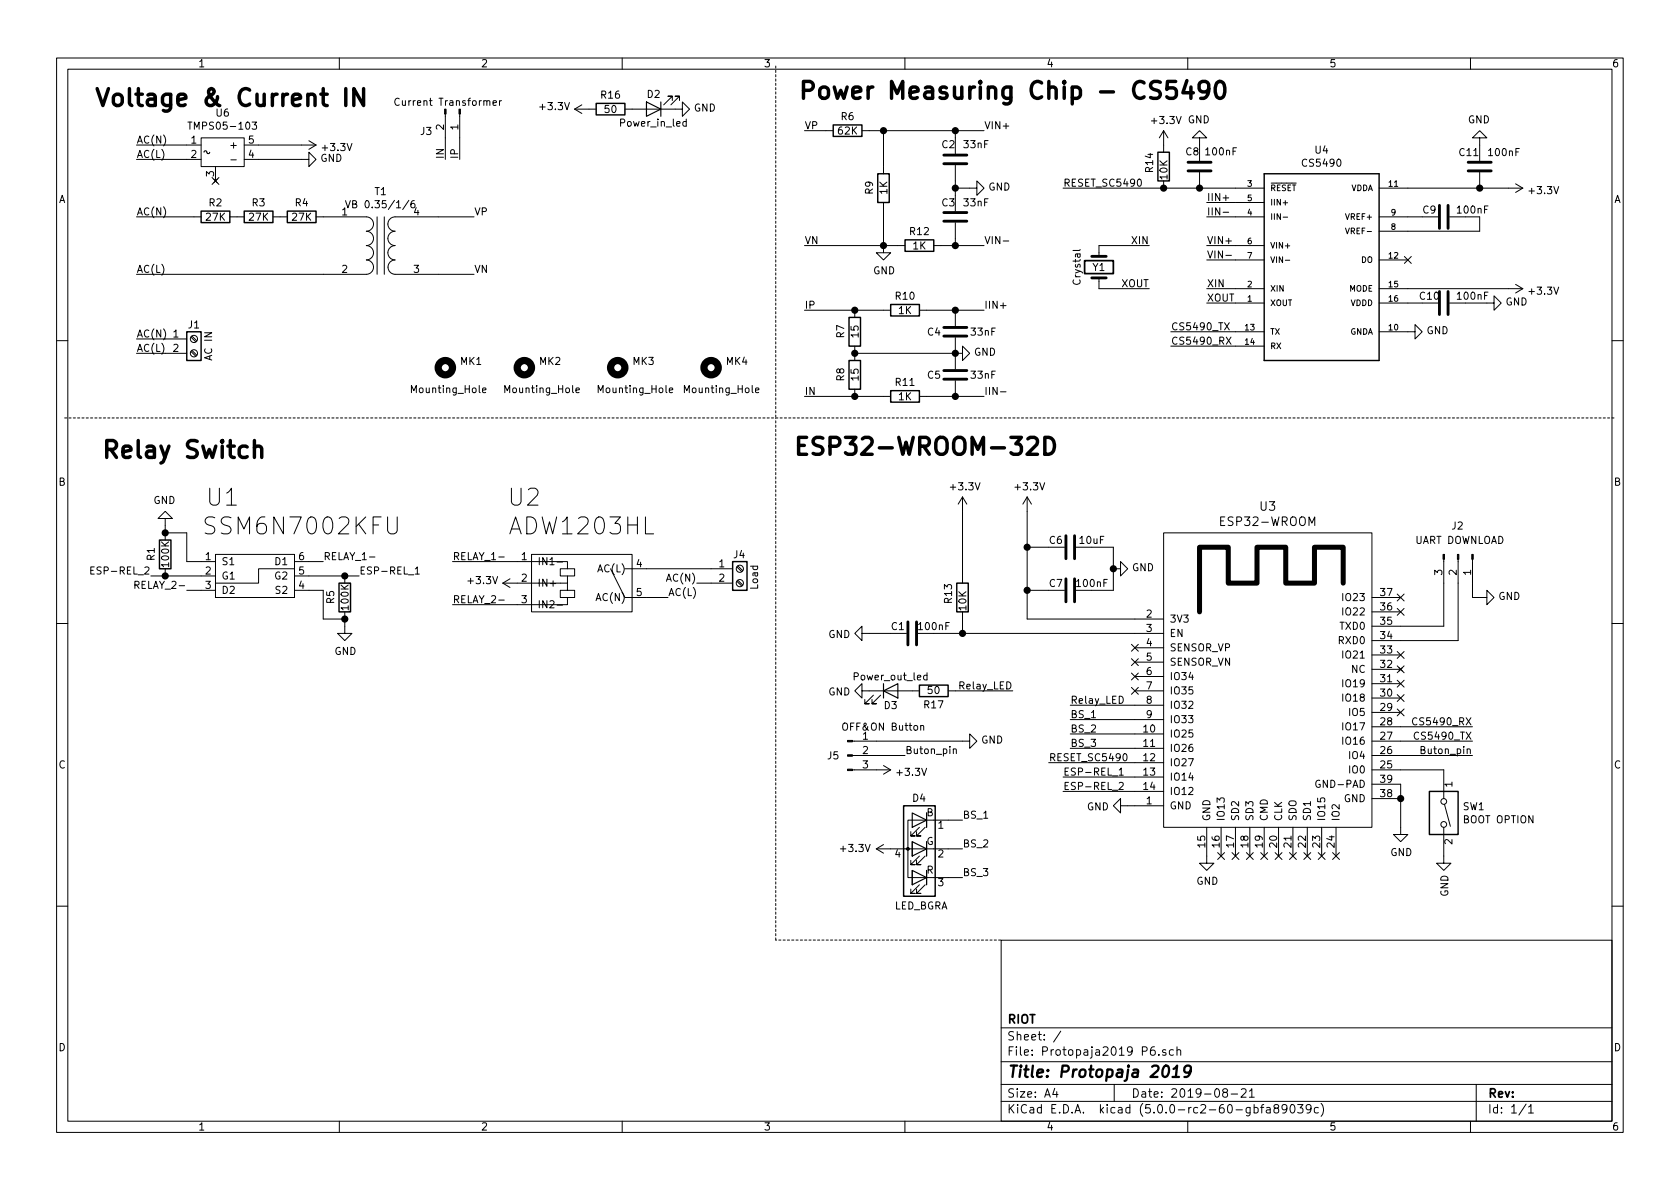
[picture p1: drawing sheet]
<svg xmlns="http://www.w3.org/2000/svg" width="297mm" height="210mm" viewBox="0 0 297 210" stroke-linecap="round" stroke-linejoin="round" font-family="sans-serif">
<g fill="none" stroke="#000" stroke-width=".18">
<path d="M10 10.3h277v189.9h-277zM12 12.2h273v186.1h-273zM60 10.3v1.9M70.6 17.5a.6 .6 0 0 0-.8 .4 .6 .6 0 0 0 .6 .7l.2-.1M87.2 18.2l.6-.1-.1-.2-.3-.1-.2 .2v.6h.5M88.3 17.8v.8M88.7 17.8l-.4 .2M101.6 19.3h3.8M101.6 19.3l1.3 .8M102.9 18.5l-1.3 .8M110 10.3v1.9M110.5 19.3h10.1v-1.3l1.3 1.3-1.3 1.3v-1.3"/>
<path d="M118.9 17.8v-.8h-.8h.8l-1.6 1.5M120.1 17.8v-.8h-.7h.7l-1.5 1.5M160 10.3v1.9M210 10.3v1.9M260 10.3v1.9M24.1 38.3h11.5M24.1 28.2h11.5M24.1 25.6h11.5M33.2 21.6h.7M35.6 24.4h7.6v5.1h-7.6zM36.1 26.9l.1-.2 .4 .1 .2 .4 .2-.1 .1-.2M37.5 31.4l1.2 1.2"/>
<path d="M38.1 29.5v2.5M38.7 31.4l-1.2 1.2M40.6 38.3h2.6M40.8 28.3h1M43.2 28.2h11.4v-1.3l1.3 1.3-1.3 1.3v-1.3M43.2 25.6h12.7M44.6 21.6h.8l-.4 .5 .3 .1v.6l-.5 .1-.2-.2M48.3 38.3h2.5M54.6 24.9l1.3 .7M55.9 38.3h8.9a1.27 1.27 0 0 1 1.2 1.3 1.27 1.27 0 0 1-1.2 1.3 1.27 1.27 0 0 1 1.2 1.3 1.27 1.27 0 0 1-1.2 1.2 1.27 1.27 0 0 1 1.2 1.3 1.27 1.27 0 0 1-1.2 1.3 1.27 1.27 0 0 1 1.2 1.2 1.27 1.27 0 0 1-1.2 1.3h-40.7M55.9 25.6l-1.3 .8M61.1 35.5l.4 1.2 .5-1.2"/>
<path d="M66.7 38.3v10.2M67.9 38.3v10.2M73.3 35.5h-.3a.79 .79 0 0 0-.1 1.2h.4l.1-.5-.3-.2h-.2l-.3 .2M78.7 20.2v8M81.3 20.2v8M83.8 38.3h-14a1.27 1.27 0 0 0-1.2 1.3 1.27 1.27 0 0 0 1.2 1.3 1.27 1.27 0 0 0-1.2 1.3 1.27 1.27 0 0 0 1.2 1.2 1.27 1.27 0 0 0-1.2 1.3 1.27 1.27 0 0 0 1.2 1.3 1.27 1.27 0 0 0-1.2 1.2 1.27 1.27 0 0 0 1.2 1.3h14M121.3 21.5h-.3l-.3 .2 .2 .6h.4M121.3 21.1v1.2M142.2 23.1h5.1M152.4 23.1h21.6M156.2 35.8v8.9h1.3l-1.3 1.3-1.3-1.3h1.3M156.2 23.1v7.6"/>
<path d="M168.9 33.3h3.8v-1.3l1.3 1.3-1.3 1.2v-1.2M168.9 23.1v4.1M168.9 29.2v8.1M168.9 39.4v4M188 33.3h35.5M201.2 31.8l.2-.1a.69 .69 0 0 1 .4 .6 .69 .69 0 0 1-.4 .6l-.3-.2v-.2zM205.7 23.1v3.8M205.7 32v1.3M205.7 23.1l-.7 1.3M205.7 23.1l.8 1.3M212.1 24.4h1.3l-1.3-1.3-1.3 1.3h1.3v4M212.1 30.5v2.8"/>
<path d="M213.4 38.3h10.1M213.4 35.8h10.1M216.3 35h.9M216.3 37.5h.9M226.9 38.4h.8M226.9 35.9h.8M243.8 33.3h25.4M243.8 38.3h7.7M256.3 38.3h2.8M261.6 24.4h1.3l-1.3-1.3-1.3 1.3h1.3v4M261.6 30.5v2.8M261.6 38.3v2.6h-17.8"/>
<path d="M268 32.5l1.2 .8M269.2 33.3l-1.2 .7M24.1 59.9h8.9M33.8 59.6l.8 .8M33.9 59.4l.9 .9M142.2 43.4h17.8M142.2 54.9h15.3M151.1 54.9v1.2M162.6 54.9h11.4M165.1 43.4h8.9M168.9 54.9v2.8M168.9 59.7v5.6"/>
<path d="M176.9 54h1M177.4 42.6h1M191 44.1l-.2 .2h-1.1M194.3 49.1v1.9h8.9M203.2 43.4h-8.9v1.9M207 58.7h16.5M213.4 51h10.1M213.4 53.6h10.1M213.4 43.4h10.1M213.4 46h10.1M216.5 57.1l.8 1.2M216.7 45.2h1"/>
<path d="M216.8 59.6l.9 1.3M217.3 57.1l-.8 1.2M217.7 59.6l-.9 1.3M227.3 46h.7M237.9 40.3l.3 1 .4-1M243.8 58.7h6.4v-1.3l1.3 1.3-1.3 1.2v-1.2M243.8 51h25.4M243.8 53.6h7.7M243.8 46h5.1M248.3 45.4l1.2 1.2M249.5 45.4l-1.2 1.2M256.3 53.6h7.9v-1.3l1.2 1.3-1.2 1.3v-1.3"/>
<path d="M268 50.3l1.2 .7M269.2 51l-1.2 .8M10 60.2h2M24.1 62.5h8.9M33.8 62.1l.8 .9M33.9 62l.9 .8M85.3 69l.6-.1v-.2l-.4-.1-.2 .2 .1 .6h.5M101.8 69l.6-.1v-.2l-.4-.1-.2 .2 .1 .6h.5M118.3 69l.6-.1v-.2l-.4-.1-.2 .2 .1 .6h.5M133.6 69l.6-.1-.1-.2-.3-.1-.2 .2 .1 .6h.4M142.2 70.1h15.3M151.1 62.5h19.1v-1.3l1.2 1.3-1.2 1.2v-1.2"/>
<path d="M151.1 61.2v2.5M151.1 68.8v1.3M162.6 70.1h11.4M168.9 67.3v2.8M176.9 69.3h1M207 61.2h16.5M285 60.2h2M29.2 91.7h1.3l-1.3-1.3-1.3 1.3h1.3v3.8M29.2 94.2h3.8v5.1h5.1M38.1 98h14v7.7h-14zM52.1 99.3h5M65.3 98.5h1"/>
<path d="M80 99.3h20.3v1.3h-1.2v1.2h2.5v-1.2h-1.3M88.2 98.5h1M94 98h17.8v10.2h-17.8zM98.5 99.4h1M170.2 87.9v15.2M170.2 87.9l-.8 1.2M170.2 87.9l.7 1.2M181.6 87.9l-.8 1.2M181.6 87.9v21.6h24.1M181.6 87.9l.8 1.2M181.6 96.8h3.8M190.2 96.8h6.6v7.6h-3.8"/>
<path d="M205.7 94.2h36.9v52.1h-36.9zM255.3 98.9v11.8h-12.7M257.8 98.9v14.4h-15.2M260.3 98.9v6.8h2.6v-1.3l1.3 1.3-1.3 1.2v-1.2M10 110.3h2M16.1 100.9h.4M16.7 100.2h-.6v1.3h.6M23.9 103.4l.6-.1v-.4l-.6-.1v1.3M26.7 101.8h11.4M29.2 100.6v1.2M33 104.4h5.1M52.1 100.6h-6.4v2.5h-7.6"/>
<path d="M52.1 104.4h5v5.1h3.9M52.1 101.8h11.4M61 108.2v3.8h1.2l-1.2 1.3-1.3-1.3h1.3M61 101.8v1.3M73.4 100.6l.4-.4v1.3M73.4 101.5h.7M88.2 106.1h1M88.9 103.1l1.3 .8M90.2 102.4l-1.3 .7M98.5 107h1M100.3 105.7v1.2h-20.3M100.3 101.8v1.3h-11.4"/>
<path d="M100.3 103.1v1.3h-1.2v1.3h2.5v-1.3h-1.3M107.9 100.6l2.6 5.1h7.6M110.5 100.6h19M123.2 103.1h6.3M130.3 102.8l.8 .8M130.3 100.2l.8 .9M130.5 102.6l.8 .8M130.5 100.1l.8 .8M152.4 112v-1.3l-1.3 1.3 1.3 1.3v-1.3h7.9M163.9 119.5l-.3-.1-.3 .2 .1 .6h.5M163.9 119v1.2M165.1 112h40.6"/>
<path d="M170.2 108.2v3.8M181.6 104.4h3.8M196.8 100.6h1.3v-1.3l1.3 1.3-1.3 1.2v-1.2M200.1 116.5l1.2 1.2M200.1 113.9l1.2 1.3M200.1 119l1.2 1.2M200.7 114.5h5M200.7 117.1h5M200.7 119.6h5M201.3 116.5l-1.2 1.2M201.3 113.9l-1.2 1.3M201.3 119l-1.2 1.2"/>
<path d="M242.6 105.7h5M242.6 118.4h5M242.6 115.8h5M242.6 108.2h5M247 105l1.3 1.3M247 107.6l1.3 1.2M247 115.2l1.3 1.2M247 117.7l1.3 1.3M248.3 105l-1.3 1.3M248.3 107.6l-1.3 1.2M248.3 115.2l-1.3 1.2M248.3 117.7l-1.3 1.3"/>
<path d="M285 110.3h2M150.7 131.1h20.7v-1.3l1.3 1.3-1.3 1.2v-1.2M150.7 136.1h6.8M150.7 133.6h9.3M152.4 122.2v-1.3l-1.3 1.3 1.3 1.2v-1.2h10.2M154.4 122.9l-1.5 1.6h.8h-.8v-.8M155.7 122.9l-1.5 1.6h.7h-.7v-.8M156.2 135.4l1.3 .7M157.5 136.1l-1.3 .8M162.8 128.4l.2-.1h.3v.8M167.6 122.2h11.5M168.6 132.6l.1-.2 .3 .1 .1 .8"/>
<path d="M168.6 132.4v.9M185.4 134.9h20.3M188 137.4h17.7M188 139.9h17.7M189.2 129.8h16.5M189.2 132.3h16.5M189.2 124.7h16.5M189.2 127.2h16.5M197.9 136.2l.3-.4v1.3M197.9 138.5l.5-.2 .2 .4v.2l-.8 .7h.8M197.9 137.1h.7M198.7 133.4l.2-.1a.69 .69 0 0 1 .4 .6 .69 .69 0 0 1-.4 .6l-.3-.2v-.2z"/>
<path d="M200.1 121.6l1.2 1.2M200.7 122.2h5M201.3 121.6l-1.2 1.2M233.3 138a.59 .59 0 0 0-.7 .6 .59 .59 0 0 0 .7 .6l.1-.5h-.2M242.6 138.7h5v8.9h1.3l-1.3 1.2-1.2-1.2h1.2M242.6 136.1h12.7v5.1M242.6 128.5h17.7M242.6 131.1h17.7M242.6 133.6h17.7M242.6 126h5M242.6 123.4h5M242.6 120.9h5"/>
<path d="M247 125.4l1.3 1.2M247 120.3l1.3 1.2M247 122.8l1.3 1.2M248.3 125.4l-1.3 1.2M248.3 120.3l-1.3 1.2M248.3 122.8l-1.3 1.2M250.5 127a.6 .6 0 0 0-.8 .5 .6 .6 0 0 0 .6 .7l.2-.1M250.8 129.6a.6 .6 0 0 0-.8 .4 .6 .6 0 0 0 .6 .7l.2-.1M154.9 150.1h15.3M154.9 150.1l1.3 .8M156.2 149.3l-1.3 .8M161.3 148.8v2.6z"/>
<path d="M161.3 151.4h.1M161.3 153.9v2.6zM161.3 156.5h.1M162.6 146.3l-1.6 1.5h.8h-.8v-.7M162.6 151.4l-1.6 1.5h.8h-.8v-.8M162.6 156.5l-1.6 1.5h.8h-.8v-.8M163.6 146.3l-1.5 1.5h.7h-.7v-.7M163.6 151.4l-1.5 1.5h.7h-.7v-.8M163.6 156.5l-1.5 1.5h.7h-.7v-.8M163.8 148.8v2.6M163.8 153.9v2.6M163.8 143.8v2.5"/>
<path d="M170.2 145h-9.7v10.2h9.7M198.1 142.5v-1.3l-1.3 1.3 1.3 1.3v-1.3h7.6M213.4 146.3v6.3h1.2l-1.2 1.3-1.3-1.3h1.3M215.3 150.8l1.2 1.2M215.9 146.3v5.1M216.5 150.8l-1.2 1.2M217.8 150.8l1.2 1.2M218.4 146.3v5.1M219 150.8l-1.2 1.2M220.4 150.8l1.2 1.2M221 146.3v5.1M221.6 150.8l-1.2 1.2"/>
<path d="M222.9 150.8l1.2 1.2M223.5 146.3v5.1M224.1 150.8l-1.2 1.2M225.5 150.8l1.2 1.2M226.1 146.3v5.1M226.7 150.8l-1.2 1.2M228 150.8l1.2 1.2M228.6 146.3v5.1M229.2 150.8l-1.2 1.2M230.5 150.8l1.2 1.2M231.1 146.3v5.1M231.7 150.8l-1.2 1.2"/>
<path d="M233.1 150.8l1.2 1.2M233.7 146.3v5.1M234.3 150.8l-1.2 1.2M235.6 150.8l1.2 1.2M236.2 146.3v5.1M236.8 150.8l-1.2 1.2M242.6 141.2h5M255.3 146.3v6.3h1.2l-1.2 1.3-1.3-1.3h1.3M255.4 142.2l1 3.9M10 160.2h2M177 166.3h108v32h-108zM285 160.2h2"/>
<path d="M60 198.3v1.9M110 198.3v1.9M160 198.3v1.9M177 194.8h108M177 191.8h108M177 187.8h108M177 181.8h108M186.5 192.5l-.4 1h1M186.8 193v1M187.6 182.3l-1.3 2M197 191.8v3M204.1 185.1a.59 .59 0 0 0-.7 .6l.1 .8 .2 .1 .5-.1 .1-.5-.2-.3h-.4l-.3 .3"/>
<path d="M204.9 186.5v.1M206.1 185.7a.37 .37 0 0 0-.6 .1l.1 .2 .5 .2 .1 .1-.2 .3-.5-.1M207.5 185.7l-.5-.1-.2 .3v.6l.2 .1 .5-.1M208.1 185.7h.1a.37 .37 0 0 1 .6 .1v.8M208.1 185.1v1.5M210 198.3v1.9M216.5 193.2l-.3-.3 .1-.2a.48 .48 0 0 1 .6-.1l.1 .2-.1 .3-.6 .1a.48 .48 0 0 0 0 .7l.2 .1 .5-.1v-.4l-.2-.3M217.7 193.5h1.1M219.5 192.7l.2-.2h.3l.3 .2v.3v.2l-.9 .8h.9M220.9 193l.4-.5v1.5M220.9 194h.9M221.7 195.9l.5-.1 .3 .3-.1 .6-.2 .1-.5-.1"/>
<path d="M222.9 195.8h.5M223.4 195.3l-.3 .2v1.3M224 195.9h.5l.1 .9M224.6 196.2l-.5 .1-.2 .2 .2 .3 .5-.1M225.5 196l-.2-.2v-.3a.48 .48 0 0 1 .7 0v.4l-.7 .2-.1 .4 .3 .3h.3l.3-.3-.1-.4-.2-.1M227.5 196v.1a.48 .48 0 0 1-.7 .1l-.1-.2 .1-.6a.48 .48 0 0 1 .7 .2 1.01 1.01 0 0 1-.4 1.2h-.3M228.3 195.4l.1-.1a.8 .8 0 0 1 .6 .8 .8 .8 0 0 1-.6 .7 1 1 0 0 1-.1-1.4zM229.4 195.3h1l-.5 .6 .4 .1v.7l-.2 .1-.7-.1M231.8 196l-.3 .3-.4-.1-.2-.2v-.4l.2-.2 .4-.1 .2 .2a1.19 1.19 0 0 1-.2 1.2l-.4 .1M233.1 195.9l-.4-.1-.3 .3v.6l.3 .1 .4-.1M233.6 195.1a1.71 1.71 0 0 1 0 2.3M260 198.3v1.9"/>
<path d="M261 191.8v6.5M269.8 195.2l-1.2 2M270.3 195.8l.4-.5v1.5M270.3 196.8h.8"/>
<circle cx="34.3" cy="59.9" r=".63"/>
<circle cx="34.3" cy="62.5" r=".63"/>
<circle cx="130.8" cy="103.1" r=".63"/>
<circle cx="130.8" cy="100.6" r=".63"/>
<circle cx="255.3" cy="145.8" r=".51"/>
<circle cx="255.3" cy="141.7" r=".51"/>
</g>
<path d="M205.8 188.6a.45 .45 0 0 1 .5-.2 .45 .45 0 0 1 .4 .4 1.15 1.15 0 0 1-.8 1.6l-.2-.1a1.55 1.55 0 0 1 .1-1.7zM207.3 190.4h1.2M207.5 189l.6-.6-.2 2M210.5 189.3a.65 .65 0 0 1-1.1 .2v-.7a.65 .65 0 0 1 1.1-.2 1.5 1.5 0 0 1-.7 1.8h-.4" fill="none" stroke="#000" stroke-width=".41"/>
<g fill="none" stroke="#000" stroke-width=".25">
<path d="M105.4 18.3h5.1v2h-5.1zM35.6 37.3h5v2.1h-5zM43.2 37.3h5.1v2.1h-5.1zM50.8 37.3h5.1v2.1h-5.1zM147.3 22.1h5.1v2h-5.1zM155.2 30.7h2v5.1h-2zM204.7 26.9h2.1v5.1h-2.1zM223.5 30.7h20.3v33h-20.3zM33 58.7h2.6v5h-2.6zM150.1 56.1h2v5.1h-2zM157.5 53.8h5.1v2.1h-5.1zM160 42.4h5.1v2h-5.1z"/>
<path d="M150.1 63.7h2v5.1h-2zM157.5 69.1h5.1v2h-5.1zM28.2 95.5h2v5.1h-2zM129.5 99.3h2.6v5.1h-2.6zM59.9 103.1h2.1v5.1h-2.1zM169.2 103.1h2v5.1h-2zM162.6 121.2h5v2h-5zM252.7 139.9h5.1v7.7h-5.1zM159.8 142.5h5.6v16h-5.6z"/>
</g>
<g fill="none" stroke="#000" stroke-width=".51">
<path d="M166.9 27.4h4M166.9 29h4M166.9 39.1h4M166.9 37.6h4M210.1 30.2h4M210.1 28.7h4M254.5 36.3v4.1M256 36.3v4.1M259.6 30.2h4.1M259.6 28.7h4.1M166.9 59.4h4M166.9 57.9h4"/>
<path d="M193 45.3h2.6M193 49.1h2.6M254.5 51.6v4M256 51.6v4M166.9 67.1h4M166.9 65.5h4M188.5 94.7v4.1M190 94.7v4.1M160.5 110v4M162.1 110v4M188.5 102.4v4M190 102.4v4"/>
</g>
<g fill="#000" stroke="#000" stroke-width=".18">
<path d="M78.6 19.3h.3v.9h-.3zM81.2 19.3h.2v.9h-.2zM255.1 98h.3v.9h-.3zM257.7 98h.2v.9h-.2zM260.2 98h.3v.9h-.3zM149.9 136h.8v.3h-.8zM149.9 133.5h.8v.2h-.8zM149.9 130.9h.8v.3h-.8z"/>
<circle cx="160.5" cy="150.1" r=".25"/>
</g>
<g fill="#000" stroke="#000" stroke-width=".25">
<circle cx="156.2" cy="23.1" r=".51"/>
<circle cx="168.9" cy="33.3" r=".51"/>
<circle cx="168.9" cy="23.1" r=".51"/>
<circle cx="205.7" cy="33.3" r=".51"/>
<circle cx="212.1" cy="33.3" r=".51"/>
<circle cx="261.6" cy="33.3" r=".51"/>
<circle cx="151.1" cy="54.9" r=".51"/>
<circle cx="156.2" cy="43.4" r=".51"/>
<circle cx="168.9" cy="54.9" r=".51"/>
<circle cx="168.9" cy="43.4" r=".51"/>
<circle cx="151.1" cy="62.5" r=".51"/>
<circle cx="151.1" cy="70.1" r=".51"/>
<circle cx="168.9" cy="62.5" r=".51"/>
<circle cx="168.9" cy="70.1" r=".51"/>
<circle cx="29.2" cy="94.2" r=".51"/>
<circle cx="181.6" cy="96.8" r=".51"/>
<circle cx="29.2" cy="101.8" r=".51"/>
<circle cx="61" cy="109.5" r=".51"/>
<circle cx="61" cy="101.8" r=".51"/>
<circle cx="170.2" cy="112" r=".51"/>
<circle cx="181.6" cy="104.4" r=".51"/>
<circle cx="196.9" cy="100.6" r=".51"/>
<circle cx="247.7" cy="141.2" r=".51"/>
</g>
<path d="M191.8 46.1h5v2.3h-5z" fill="none" stroke="#000" stroke-width=".3"/>
<path d="M61.1 15.7v3M64.3 15.7v3l-1.7-3v3M207.9 14.4h-1.5l-.1 1.4 .4-.3h.7l.3 .2 .3 .4-.1 1-.5 .3h-.7l-.4-.3M209.9 14.2l-.8 2.2h1.9M210.6 15.4v2M213.7 15.7l-.3 .4a.96 .96 0 0 1-1.3-.1l-.1-.3v-.7l.1-.3a.95 .95 0 0 1 1.5 0 1.99 1.99 0 0 1-.7 2.7h-.6M215.1 14.7a.73 .73 0 0 1 .8-.3 .73 .73 0 0 1 .5 .6 2.37 2.37 0 0 1-.3 2.2 .68 .68 0 0 1-1.1-.4 2.55 2.55 0 0 1 .1-2.1zM45 79.2a.76 .76 0 0 1 1.3 .1v1.6M45 77.9v3M181.7 77.6l.5-.3h.7a.8 .8 0 0 1 .4 1.3l-1.7 1.7h1.8M184.7 77.3a1.38 1.38 0 0 1 1.7 1.7 1.3 1.3 0 0 1-1.7 1.3z" fill="none" stroke="#000" stroke-width=".61"/>
<path d="M137.2 11.7v62.2M11.4 73.9h274.3M137.2 166.2v-92.2M176.9 166.2h-39.7" fill="none" stroke="#000" stroke-width=".18" stroke-dasharray=".4 .4"/>
<path d="M237.5 103.1v-6.3h-5.1v6.3h-5.1v-6.3h-5.1v6.3h-5v-6.3h-5.1v11.4" fill="none" stroke="#000" stroke-width=".89"/>
<path d="M114.3 18l2.5 1.3-2.5 1.3zM116.8 18v2.6M156.2 122.2l2.5-1.3v2.5zM156.2 120.9v2.5M161.3 143.8l2.5 1.2-2.5 1.3zM161.3 148.8l2.5 1.3-2.5 1.3zM161.3 153.9l2.5 1.3-2.5 1.3zM163.8 143.8v2.5M163.8 148.8v2.6M163.8 153.9v2.6" fill="none" stroke="#000" stroke-width=".2"/>
<g fill="none" stroke="#000" stroke-width="1.3">
<circle cx="78.7" cy="65" r="1.27"/>
<circle cx="92.7" cy="65" r="1.27"/>
<circle cx="109.2" cy="65" r="1.27"/>
<circle cx="125.7" cy="65" r="1.27"/>
</g>
<g font-size="4.2">
<text x="141" y="17.5">Power Measuring Chip - CS5490</text>
<text x="16.5" y="18.8">Voltage &amp; Current IN</text>
<text x="17.8" y="81">Relay Switch</text>
<text x="140.1" y="80.5">ESP32-WROOM-32D</text>
<text x="36.7" y="89.5">U1</text>
<text x="90" y="89.5">U2</text>
<text x="37.2" y="94.6">SSM6N7002KFU</text>
<text x="90.5" y="94.6">ADW1203HL</text>
</g>
<text font-size="2.8" x="178" y="190.5">Title: Protopaja 2019</text>
<g font-size="2.1">
<text x="216.2" y="93">ESP32-WROOM</text>
<text x="222.8" y="90.3">U3</text>
<text x="178" y="184">Sheet: /</text>
<text x="178" y="181">RIOT</text>
<text x="178" y="186.7">File: Protopaja2019 P6.sch</text>
<text x="178" y="196.9">KiCad E.D.A. kicad (5.0.0-rc2-60-gbfa89039c)</text>
<text x="178" y="194.1">Size: A4</text>
<text x="200" y="194.1">Date: 2019-08-21</text>
<text x="263" y="194.1">Rev:</text>
<text x="263" y="196.9">Id: 1/1</text>
</g>
<g font-size="1.8">
<text x="35" y="11.9">1</text>
<text x="85" y="11.9">2</text>
<text x="135" y="11.9">3</text>
<text x="185" y="11.9">4</text>
<text x="235" y="11.9">5</text>
<text x="285" y="11.9">6</text>
<text x="106.3" y="17.4">R16</text>
<text x="114.5" y="17.3">D2</text>
<text x="34.2" y="22.9">TMPS05-103</text>
<text x="38.3" y="20.6">U6</text>
<text x="70.6" y="18.7">Current Transformer</text>
<text x="74.4" y="23.9">J3</text>
<text x="78.5" y="23" transform="rotate(-90 78.5 23)">2</text>
<text x="81" y="23" transform="rotate(-90 81 23)">1</text>
<text x="95.6" y="19.5">+3.3V</text>
<text x="107" y="20">50</text>
<text x="109.9" y="22.4">Power_in_led</text>
<text x="122.7" y="19.7">GND</text>
<text x="142.2" y="22.9">VP</text>
<text x="148.2" y="23.8">62K</text>
<text x="148.7" y="21.3">R6</text>
<text x="174" y="22.9">VIN+</text>
<text x="203.8" y="21.9">+3.3V</text>
<text x="210" y="21.8">GND</text>
<text x="259.5" y="21.8">GND</text>
<text x="24.1" y="25.4">AC(N)</text>
<text x="24.1" y="27.9">AC(L)</text>
<text x="33.8" y="25.4">1</text>
<text x="33.8" y="27.9">2</text>
<text x="41.1" y="26.3">+</text>
<text x="44" y="27.9">4</text>
<text x="44" y="25.4">5</text>
<text x="56.6" y="28.6">GND</text>
<text x="57.2" y="26.7">+3.3V</text>
<text x="78.5" y="28.2" transform="rotate(-90 78.5 28.2)">IN</text>
<text x="81" y="28.2" transform="rotate(-90 81 28.2)">IP</text>
<text x="166.6" y="26.2">C2</text>
<text x="170.5" y="26.2">33nF</text>
<text x="209.7" y="27.5">C8</text>
<text x="213.3" y="27.5">100nF</text>
<text x="230.5" y="29.5">CS5490</text>
<text x="232.6" y="27.2">U4</text>
<text x="258.1" y="27.6">C11</text>
<text x="263.3" y="27.6">100nF</text>
<text x="10.4" y="35.9">A</text>
<text x="37.8" y="31.2" transform="rotate(-90 37.8 31.2)">3</text>
<text x="66.3" y="34.5">T1</text>
<text x="154.4" y="34.3" transform="rotate(-90 154.4 34.3)">R9</text>
<text x="156.9" y="34.3" transform="rotate(-90 156.9 34.3)">1K</text>
<text x="174.8" y="33.7">GND</text>
<text x="188" y="33">RESET_SC5490</text>
<text x="203.9" y="30.4" transform="rotate(-90 203.9 30.4)">R14</text>
<text x="206.4" y="31.7" transform="rotate(-90 206.4 31.7)">10K</text>
<text x="213.4" y="35.6">IIN+</text>
<text x="270.5" y="34.3">+3.3V</text>
<text x="285.4" y="35.9">A</text>
<text x="24.1" y="38.1">AC(N)</text>
<text x="36.5" y="39">27K</text>
<text x="37" y="36.5">R2</text>
<text x="44.1" y="39">27K</text>
<text x="44.6" y="36.5">R3</text>
<text x="51.7" y="39">27K</text>
<text x="52.2" y="36.5">R4</text>
<text x="60.5" y="38.1">1</text>
<text x="62.6" y="36.8">VB 0.35/1/6</text>
<text x="73.2" y="38.1">4</text>
<text x="83.8" y="38.1">VP</text>
<text x="160.9" y="41.6">R12</text>
<text x="166.6" y="36.5">C3</text>
<text x="170.5" y="36.5">33nF</text>
<text x="213.4" y="38.1">IIN-</text>
<text x="251.6" y="37.8">C9</text>
<text x="257.8" y="37.8">100nF</text>
<text x="142.2" y="43.2">VN</text>
<text x="161.4" y="44.1">1K</text>
<text x="174" y="43.2">VIN-</text>
<text x="193.2" y="47.9">Y1</text>
<text x="200.3" y="43.2">XIN</text>
<text x="213.4" y="43.2">VIN+</text>
<text x="213.4" y="45.7">VIN-</text>
<text x="24.1" y="48.3">AC(L)</text>
<text x="60.5" y="48.3">2</text>
<text x="73.2" y="48.3">3</text>
<text x="83.8" y="48.3">VN</text>
<text x="154.4" y="48.5">GND</text>
<text x="158.4" y="53">R10</text>
<text x="191.1" y="50.2" transform="rotate(-90 191.1 50.2)">Crystal</text>
<text x="198.3" y="50.8">XOUT</text>
<text x="213.4" y="50.8">XIN</text>
<text x="213.4" y="53.3">XOUT</text>
<text x="251.1" y="53">C10</text>
<text x="257.8" y="53">100nF</text>
<text x="270.5" y="52.1">+3.3V</text>
<text x="24.1" y="59.7">AC(N)</text>
<text x="30.6" y="59.7">1</text>
<text x="33.3" y="58.1">J1</text>
<text x="142.2" y="54.6">IP</text>
<text x="149.3" y="59.7" transform="rotate(-90 149.3 59.7)">R7</text>
<text x="151.8" y="59.6" transform="rotate(-90 151.8 59.6)">15</text>
<text x="158.9" y="55.5">1K</text>
<text x="164" y="59.4">C4</text>
<text x="171.8" y="59.4">33nF</text>
<text x="174" y="54.6">IIN+</text>
<text x="207" y="58.4">CS5490_TX</text>
<text x="252.2" y="59.1">GND</text>
<text x="266.2" y="54">GND</text>
<text x="24.1" y="62.2">AC(L)</text>
<text x="30.6" y="62.2">2</text>
<text x="37.5" y="63.6" transform="rotate(-90 37.5 63.6)">AC IN</text>
<text x="81.5" y="64.5">MK1</text>
<text x="95.4" y="64.5">MK2</text>
<text x="111.9" y="64.5">MK3</text>
<text x="128.4" y="64.5">MK4</text>
<text x="172.2" y="62.9">GND</text>
<text x="207" y="61">CS5490_RX</text>
<text x="72.9" y="69.5">Mounting_Hole</text>
<text x="89.5" y="69.5">Mounting_Hole</text>
<text x="106" y="69.5">Mounting_Hole</text>
<text x="121.2" y="69.5">Mounting_Hole</text>
<text x="142.2" y="69.8">IN</text>
<text x="149.3" y="67.4" transform="rotate(-90 149.3 67.4)">R8</text>
<text x="151.8" y="67.2" transform="rotate(-90 151.8 67.2)">15</text>
<text x="158.4" y="68.2">R11</text>
<text x="158.9" y="70.8">1K</text>
<text x="164" y="67">C5</text>
<text x="171.8" y="67">33nF</text>
<text x="174" y="69.8">IIN-</text>
<text x="10.4" y="85.9">B</text>
<text x="27.1" y="89.1">GND</text>
<text x="168.2" y="86.7">+3.3V</text>
<text x="179.7" y="86.7">+3.3V</text>
<text x="285.4" y="85.9">B</text>
<text x="256.7" y="93.6">J2</text>
<text x="17" y="101.6">ESP-REL_2</text>
<text x="27.4" y="99.1" transform="rotate(-90 27.4 99.1)">R1</text>
<text x="29.9" y="100.1" transform="rotate(-90 29.9 100.1)">100K</text>
<text x="36.3" y="99.1">1</text>
<text x="36.3" y="101.6">2</text>
<text x="39.1" y="99.9">S1</text>
<text x="48.8" y="99.9">D1</text>
<text x="52.9" y="101.6">5</text>
<text x="52.9" y="99.1">6</text>
<text x="57.1" y="99.1">RELAY_1-</text>
<text x="63.5" y="101.6">ESP-REL_1</text>
<text x="80" y="99.1">RELAY_1-</text>
<text x="92.2" y="99.1">1</text>
<text x="95" y="99.9">IN1-</text>
<text x="105.9" y="101.2">AC(L)</text>
<text x="112.5" y="100.3">4</text>
<text x="127.2" y="100.3">1</text>
<text x="129.7" y="98.7">J4</text>
<text x="185.6" y="96.2">C6</text>
<text x="191" y="96.2">10uF</text>
<text x="200.2" y="101">GND</text>
<text x="250.1" y="96.2">UART DOWNLOAD</text>
<text x="255" y="101.7" transform="rotate(-90 255 101.7)">3</text>
<text x="257.6" y="101.7" transform="rotate(-90 257.6 101.7)">2</text>
<text x="260.1" y="101.7" transform="rotate(-90 260.1 101.7)">1</text>
<text x="24.5" y="104.1">RELAY_2-</text>
<text x="36.3" y="104.1">3</text>
<text x="39.1" y="102.5">G1</text>
<text x="39.1" y="105">D2</text>
<text x="48.7" y="102.5">G2</text>
<text x="48.9" y="105">S2</text>
<text x="52.9" y="104.1">4</text>
<text x="59.1" y="106.7" transform="rotate(-90 59.1 106.7)">R5</text>
<text x="61.6" y="107.8" transform="rotate(-90 61.6 107.8)">100K</text>
<text x="80" y="106.7">RELAY_2-</text>
<text x="82.9" y="103.3">+3.3V</text>
<text x="92.2" y="102.9">2</text>
<text x="92.2" y="106.7">3</text>
<text x="95" y="103.8">IN+</text>
<text x="95" y="107.6">IN2-</text>
<text x="105.7" y="106.3">AC(N)</text>
<text x="112.5" y="105.4">5</text>
<text x="118.1" y="105.4">AC(L)</text>
<text x="118.2" y="102.9">AC(N)</text>
<text x="127.2" y="102.9">2</text>
<text x="134" y="104.2" transform="rotate(-90 134 104.2)">Load</text>
<text x="168.3" y="106.6" transform="rotate(-90 168.3 106.6)">R13</text>
<text x="170.9" y="107.9" transform="rotate(-90 170.9 107.9)">10K</text>
<text x="185.6" y="103.8">C7</text>
<text x="190.5" y="103.8">100nF</text>
<text x="237.7" y="106.3">IO23</text>
<text x="244.1" y="107.9">36</text>
<text x="244.1" y="105.4">37</text>
<text x="264.9" y="106.1">GND</text>
<text x="146.5" y="112.8">GND</text>
<text x="157.6" y="111.4">C1</text>
<text x="162.6" y="111.4">100nF</text>
<text x="202.7" y="109.2">2</text>
<text x="202.7" y="111.8">3</text>
<text x="206.8" y="110.1">3V3</text>
<text x="206.8" y="112.6">EN</text>
<text x="236.8" y="113.9">RXD0</text>
<text x="237" y="111.4">TXD0</text>
<text x="237.7" y="108.8">IO22</text>
<text x="244.1" y="113">34</text>
<text x="244.1" y="110.5">35</text>
<text x="59.1" y="115.8">GND</text>
<text x="202.7" y="114.3">4</text>
<text x="202.7" y="116.8">5</text>
<text x="202.7" y="119.4">6</text>
<text x="206.8" y="115.2">SENSOR_VP</text>
<text x="206.8" y="117.7">SENSOR_VN</text>
<text x="237.7" y="116.5">IO21</text>
<text x="239" y="119">NC</text>
<text x="244.1" y="118.1">32</text>
<text x="244.1" y="115.6">33</text>
<text x="146.5" y="123">GND</text>
<text x="151.2" y="120.3">Power_out_led</text>
<text x="156.4" y="125.4">D3</text>
<text x="163.4" y="125.3">R17</text>
<text x="164.1" y="122.7">50</text>
<text x="169.8" y="121.9">Relay_LED</text>
<text x="189.2" y="124.5">Relay_LED</text>
<text x="202.7" y="121.9">7</text>
<text x="202.7" y="124.5">8</text>
<text x="206.8" y="120.3">IO34</text>
<text x="206.8" y="122.8">IO35</text>
<text x="206.8" y="125.3">IO32</text>
<text x="237.7" y="124.1">IO18</text>
<text x="237.7" y="121.5">IO19</text>
<text x="244.1" y="125.7">29</text>
<text x="244.1" y="123.2">30</text>
<text x="244.1" y="120.6">31</text>
<text x="149.4" y="129.2">OFF&amp;ON Button</text>
<text x="152.6" y="130.8">1</text>
<text x="173.5" y="131.5">GND</text>
<text x="189.2" y="129.5">BS_2</text>
<text x="189.2" y="127">BS_1</text>
<text x="202.2" y="129.5">10</text>
<text x="202.7" y="127">9</text>
<text x="206.8" y="130.4">IO25</text>
<text x="206.8" y="127.9">IO33</text>
<text x="237.7" y="131.7">IO16</text>
<text x="237.7" y="129.2">IO17</text>
<text x="238.7" y="126.6">IO5</text>
<text x="244.1" y="130.8">27</text>
<text x="244.1" y="128.3">28</text>
<text x="250.5" y="128.3">CS5490_RX</text>
<text x="250.7" y="130.8">CS5490_TX</text>
<text x="10.4" y="135.9">C</text>
<text x="146.4" y="134.3">J5</text>
<text x="152.6" y="133.3">2</text>
<text x="152.6" y="135.9">3</text>
<text x="158.8" y="137.2">+3.3V</text>
<text x="160" y="133.3">Buton_pin</text>
<text x="185.4" y="134.6">RESET_SC5490</text>
<text x="188" y="137.2">ESP-REL_1</text>
<text x="189.2" y="132.1">BS_3</text>
<text x="202.2" y="132.1">11</text>
<text x="202.2" y="134.6">12</text>
<text x="202.2" y="137.2">13</text>
<text x="206.8" y="133">IO26</text>
<text x="206.8" y="135.5">IO27</text>
<text x="238.7" y="136.8">IO0</text>
<text x="238.7" y="134.2">IO4</text>
<text x="244.1" y="135.9">25</text>
<text x="244.1" y="133.3">26</text>
<text x="251.6" y="133.3">Buton_pin</text>
<text x="285.4" y="135.9">C</text>
<text x="161.4" y="141.8">D4</text>
<text x="188" y="139.7">ESP-REL_2</text>
<text x="192.2" y="143.3">GND</text>
<text x="202.2" y="139.7">14</text>
<text x="202.7" y="142.2">1</text>
<text x="206.8" y="143.1">GND</text>
<text x="206.8" y="138">IO14</text>
<text x="206.8" y="140.6">IO12</text>
<text x="233.3" y="139.3">GND-PAD</text>
<text x="237.6" y="141.9">GND</text>
<text x="244.1" y="141">38</text>
<text x="244.1" y="138.4">39</text>
<text x="256.8" y="139.2" transform="rotate(-90 256.8 139.2)">1</text>
<text x="258.7" y="143.3">SW1</text>
<text x="163.8" y="149.4">G</text>
<text x="163.8" y="144.3">B</text>
<text x="165.9" y="146.6">1</text>
<text x="170.2" y="144.8">BS_1</text>
<text x="170.2" y="149.9">BS_2</text>
<text x="213.1" y="149.8" transform="rotate(-90 213.1 149.8)">15</text>
<text x="214" y="145.3" transform="rotate(-90 214 145.3)">GND</text>
<text x="215.6" y="149.8" transform="rotate(-90 215.6 149.8)">16</text>
<text x="216.5" y="145.3" transform="rotate(-90 216.5 145.3)">IO13</text>
<text x="218.2" y="149.8" transform="rotate(-90 218.2 149.8)">17</text>
<text x="219.1" y="145.3" transform="rotate(-90 219.1 145.3)">SD2</text>
<text x="220.7" y="149.8" transform="rotate(-90 220.7 149.8)">18</text>
<text x="221.6" y="145.3" transform="rotate(-90 221.6 145.3)">SD3</text>
<text x="223.3" y="149.8" transform="rotate(-90 223.3 149.8)">19</text>
<text x="224.2" y="145.3" transform="rotate(-90 224.2 145.3)">CMD</text>
<text x="225.8" y="149.8" transform="rotate(-90 225.8 149.8)">20</text>
<text x="226.7" y="145.3" transform="rotate(-90 226.7 145.3)">CLK</text>
<text x="228.3" y="149.8" transform="rotate(-90 228.3 149.8)">21</text>
<text x="229.2" y="145.3" transform="rotate(-90 229.2 145.3)">SDO</text>
<text x="230.9" y="149.8" transform="rotate(-90 230.9 149.8)">22</text>
<text x="231.8" y="145.3" transform="rotate(-90 231.8 145.3)">SD1</text>
<text x="233.4" y="149.8" transform="rotate(-90 233.4 149.8)">23</text>
<text x="234.3" y="145.3" transform="rotate(-90 234.3 145.3)">IO15</text>
<text x="236" y="149.8" transform="rotate(-90 236 149.8)">24</text>
<text x="236.9" y="145.3" transform="rotate(-90 236.9 145.3)">IO2</text>
<text x="256.8" y="149.3" transform="rotate(-90 256.8 149.3)">2</text>
<text x="258.8" y="145.6">BOOT OPTION</text>
<text x="148.8" y="150.7">+3.3V</text>
<text x="158.3" y="151.6">4</text>
<text x="163.8" y="154.5">R</text>
<text x="165.9" y="151.6">2</text>
<text x="170.2" y="154.9">BS_3</text>
<text x="245.8" y="151.4">GND</text>
<text x="158" y="160.8">LED_BGRA</text>
<text x="165.9" y="156.7">3</text>
<text x="211.5" y="156.5">GND</text>
<text x="256.1" y="158.6" transform="rotate(-90 256.1 158.6)">GND</text>
<text x="10.4" y="185.9">D</text>
<text x="285.4" y="185.9">D</text>
<text x="35" y="199.9">1</text>
<text x="85" y="199.9">2</text>
<text x="135" y="199.9">3</text>
<text x="185" y="199.9">4</text>
<text x="235" y="199.9">5</text>
<text x="285" y="199.9">6</text>
</g>
<g font-size="1.4">
<text x="220.6" y="33">3</text>
<text x="220.6" y="35.6">5</text>
<text x="224.5" y="33.8">RESET</text>
<text x="238.8" y="33.8">VDDA</text>
<text x="245.6" y="33">11</text>
<text x="220.6" y="38.1">4</text>
<text x="224.5" y="38.9">IIN-</text>
<text x="224.5" y="36.3">IIN+</text>
<text x="238.2" y="38.9">VREF+</text>
<text x="238.6" y="41.4">VREF-</text>
<text x="246" y="40.6">8</text>
<text x="246" y="38.1">9</text>
<text x="220.6" y="43.2">6</text>
<text x="220.6" y="45.7">7</text>
<text x="224.5" y="43.9">VIN+</text>
<text x="224.5" y="46.5">VIN-</text>
<text x="240.7" y="46.5">DO</text>
<text x="245.6" y="45.7">12</text>
<text x="220.6" y="53.3">1</text>
<text x="220.6" y="50.8">2</text>
<text x="224.5" y="51.6">XIN</text>
<text x="238.6" y="51.6">MODE</text>
<text x="245.6" y="50.8">15</text>
<text x="245.6" y="53.3">16</text>
<text x="220.2" y="58.4">13</text>
<text x="224.5" y="54.1">XOUT</text>
<text x="224.5" y="59.2">TX</text>
<text x="238.7" y="59.2">GNDA</text>
<text x="238.8" y="54.1">VDDD</text>
<text x="245.6" y="58.4">10</text>
<text x="220.2" y="61">14</text>
<text x="224.5" y="61.7">RX</text>
</g>
</svg>
